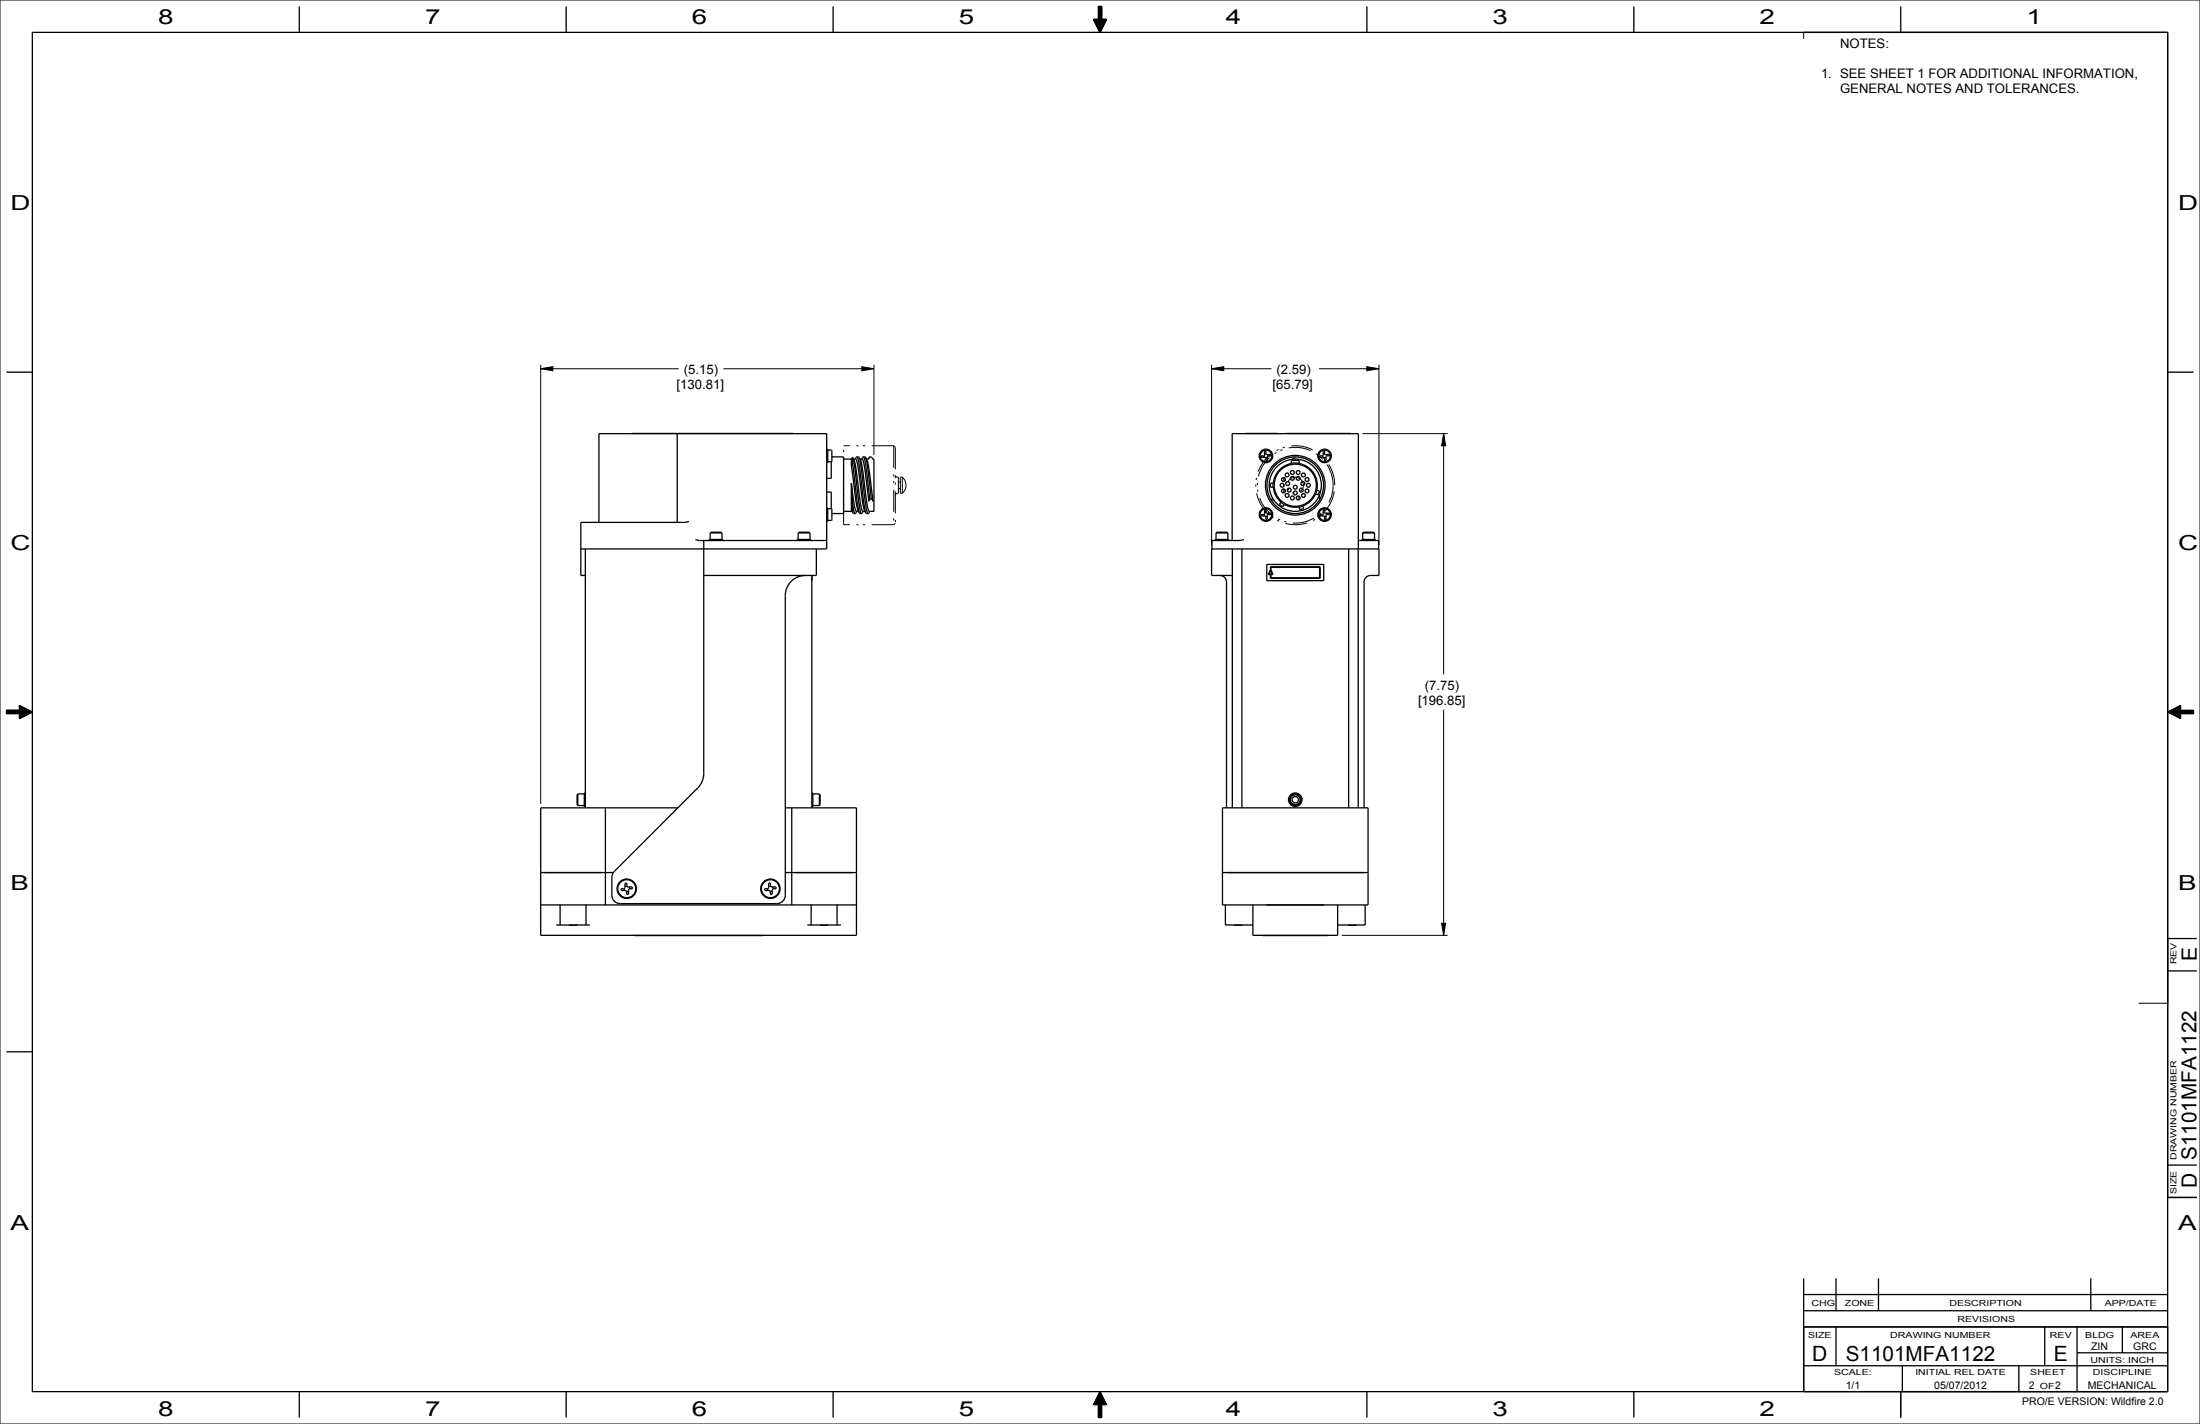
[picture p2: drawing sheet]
<svg xmlns="http://www.w3.org/2000/svg" width="864mm" height="559mm" viewBox="0 0 864 559" stroke-linecap="round" stroke-linejoin="round" font-family="sans-serif">
<g fill="#000">
<path d="M431.2 2.5h1.2l-1.2 5.1zM429.3 7.6h1.9l.6 5.1zM431.2 7.6h1.2l-.6 5.1zM432.4 2.5v5.1h-1.2zM432.4 7.6h1.9l-2.5 5.1zM212.2 144.7l4.8-.8v1.6zM338.3 143.9l4.8 .8-4.8 .8zM475.6 144.7l4.8-.8v1.6zM536.5 143.9l4.8 .8-4.8 .8zM566.7 170.2l.8 4.7h-1.6zM2.5 278.8h5.1l-5.1 1.2zM7.6 276.9l5.1 2.5-5.1-.6z"/>
<path d="M850.9 279.4l5.1-2.5v1.9zM856 278.8h5.1v1.2zM2.5 280l5.1-1.2v1.2zM7.6 280l5.1-.6-5.1 2.5zM7.6 278.8l5.1 .6-5.1 .6zM850.9 279.4l5.1 .6v1.9zM850.9 279.4l5.1-.6v1.2zM856 278.8l5.1 1.2h-5.1zM565.9 362.3h1.6l-.8 4.7zM431.8 546.1l-.6 5.1h-1.9zM431.8 546.1l.6 5.1h-1.2zM431.2 551.2h1.2l-1.2 5.1z"/>
<path d="M431.8 546.1l2.5 5.1h-1.9zM432.4 551.2v5.1h-1.2z"/>
</g>
<g fill="none" stroke="#000" stroke-width=".39">
<path d="M0 0h863.6v558.8h-863.6zM429.3 7.6h1.9l.6 5.1zM431.2 7.6h1.2l-.6 5.1zM431.2 2.5h1.2l-1.2 5.1zM432.4 7.6h1.9l-2.5 5.1zM432.4 2.5v5.1h-1.2zM708 12.7v2.5M212.2 144.7l4.8-.8v1.6zM212.2 143.1v172.3M212.2 144.7h54.2M284 144.7h59.1M338.3 143.9l4.8 .8-4.8 .8z"/>
<path d="M343.1 143.1v35.5M475.6 144.7l4.8-.8v1.6zM475.6 144.7h23.5M475.6 143.1v70.7M517.8 144.7h23.5M536.5 143.9l4.8 .8-4.8 .8zM541.3 143.1v70.7M534.8 170.2h33.5M566.7 170.2l.8 4.7h-1.6zM566.7 170.2v94.4M2.5 278.8h5.1l-5.1 1.2zM7.6 278.8l5.1 .6-5.1 .6z"/>
<path d="M7.6 276.9l5.1 2.5-5.1-.6zM566.7 278.5v88.5M850.9 279.4l5.1 .6v1.9zM850.9 279.4l5.1-.6v1.2zM850.9 279.4l5.1-2.5v1.9zM856 278.8l5.1 1.2h-5.1zM856 278.8h5.1v1.2zM2.5 280l5.1-1.2v1.2zM7.6 280l5.1-.6-5.1 2.5zM526.7 367h41.6M565.9 362.3h1.6l-.8 4.7zM839.5 393.7h11.4"/>
<path d="M431.2 551.2h1.2l-1.2 5.1zM431.8 546.1l-.6 5.1h-1.9zM431.8 546.1l.6 5.1h-1.2zM431.8 546.1l2.5 5.1h-1.9zM432.4 551.2v5.1h-1.2zM850.9 546.1h-104.8v10.2"/>
</g>
<g fill="none" stroke="#000" stroke-width=".51">
<path d="M12.7 12.7h838.2v533.4h-838.2zM117.5 2.5v10.2M222.2 2.5v10.2M327 2.5v10.2M431.2 2.5h1.2v5.1h1.9l-2.5 5.1-2.5-5.1h1.9zM536.6 2.5v10.2M641.3 2.5v10.2M746.1 2.5v10.2M2.5 146.1h10.2M850.9 146.1h10.2M248.1 170.2h63.5M288.9 170.1v.1"/>
<path d="M301.6 170.1v.1M488.8 170.2h12.7M504.8 170.2h25.4M229.8 215.4v101.6M487.5 215.4v101.6M529.4 215.4v101.6M318.7 225.8v91.2M318.8 225.8l-.1 2.1M497.3 221.5h22.3v6.4h-22.3zM498.8 223.9l.6 1.3h-1.2zM2.5 278.8h5.1v-1.9l5.1 2.5-5.1 2.5v-1.9h-5.1zM850.9 279.4l5.1-2.5v1.9h5.1v1.2h-5.1v1.9z"/>
<path d="M237.6 317v25.4h-25.4v-25.4h53.9M308.3 317h27.9v25.4h-25.4v-25.4M479.9 317h57.1v25.4h-57.1zM507.8 312.6h1.3l.7 1.2-.7 1.2h-1.3l-.7-1.2zM212.2 355.1v11.9h124v-11.9M219.9 355.1v7.9M230 355.1v7.9M318.4 355.1v7.9M328.6 355.1v7.9M481 355.1v7.9h10.8M491.8 355.1v11.9h33.3v-11.9M497.1 355.1h22.7"/>
<path d="M535.9 355.1v7.9h-10.8M218.3 363h13.3M248.8 367h50.8M316.9 363h13.2M495.8 367h25.4M850.9 368.3h11.4M850.9 381h11.4M2.5 412.8h10.2M850.9 457.2h11.4M850.9 469.9h11.4M708 501.7v44.4M708 514.4h142.9"/>
<path d="M708 508h142.9M720.7 501.7v12.7M737.4 501.7v12.7M820.7 501.7v12.7M708 535.9h142.9M708 520.7h142.9M720.7 520.7v15.2M746.8 535.9v10.2M792.5 535.9v10.2M802.6 520.7v15.2M815.3 530.9h35.6M815.3 520.7v25.4"/>
<path d="M833.1 520.7v10.2M117.5 546.1v10.2M222.2 546.1v10.2M327 546.1v10.2M431.8 546.1l2.5 5.1h-1.9v5.1h-1.2v-5.1h-1.9zM536.6 546.1v10.2M641.3 546.1v10.2M746.1 546.1v10.2"/>
</g>
<path d="M350.8 174.9v31M351.5 175.6v29.7M351.5 175.6l-.7-.7M351.5 186.5l.2 .5 .5 .2M352.2 193.6l-.5 .2-.2 .6M523.3 190.4a14.9 14.9 0 0 0-21.8-13.1 14.9 14.9 0 0 0-1.3 25.5 14.9 14.9 0 0 0 23-10.9l.1-1.5M523.9 190.4a15.5 15.5 0 0 0-22.7-13.6 15.5 15.5 0 0 0-1.4 26.5 15.5 15.5 0 0 0 24.1-11.3v-1.6M351.5 205.3l-.7 .6" fill="none" stroke="#000" stroke-width=".39" stroke-dasharray="8.6 2.6 .9 1.7 .9 2.6" stroke-linecap="butt"/>
<!-- layer: 003_AXES_OTHER -->
<g fill="none" stroke="#000" stroke-width=".51">
<path d="M498.7 222.4h19.5v4.5h-19.5v-1.5h-.8l.9-2 .9 2h-.8v1.3h19.1v-4.1h-19.1v.8h-.2zM226.8 311.6l-.3 .3v3.9l.3 .3M226.8 311.6v4.5M226.8 316.1h2.6M226.8 311.6h2.6M229.8 311.2h-.4v5.3h.4M318.7 311.2h.4v5.3h-.4M319.1 316.1h2.5M319.1 311.6h2.5M321.6 311.6l.3 .3v3.9l-.3 .3M321.6 311.6v4.5"/>
<circle cx="508.5" cy="313.8" r="2.28"/>
<circle cx="508.5" cy="313.8" r="1.92"/>
<circle cx="508.5" cy="313.8" r="2.65"/>
</g>
<g fill="none" stroke="#000" stroke-width=".39" stroke-dasharray="8.6 2.6 .9 1.7 .9 2.6" stroke-linecap="butt">
<path d="M350.8 174.9h-19.6M352.7 193.6v-6.4M352.7 193.6h-.5M352.7 187.2h-.5M353.4 193.6v-6.4M353.4 191.7h-.7M353.4 189.1h-.7M354.2 193.6v-6.4M354.2 193.6h-.8M354.2 187.2h-.8M354.2 187.2l1.1 1.5 .3 1.7M355.6 190.4l-.3 1.8-1.1 1.4"/>
<path d="M511.6 190.4a3.2 3.2 0 0 0-4.6-2.8 3.2 3.2 0 0 0-.5 5.3 3.2 3.2 0 0 0 5.1-1.8v-.7M331.2 205.9v-31M350.8 205.9h-19.6"/>
</g>
<!-- layer: 00_ASSEMBLY_MEMBERS -->
<g fill="none" stroke="#000" stroke-width=".51">
<path d="M265.8 170.2v34.4l-.2 .4M324.5 176.3h.4v5.3h-.4M324.9 176.6h1.4l.2 .3v4l-.2 .3M326.5 179.3h4.7v22.2h-4.7M334.6 179.5l-.4 .7M334.7 179.5h.1M334.7 179.5v.1M334.7 179.6h.1M334.7 179.6v2.6M334.7 179.6l.8 4 1.8 14.8 .5 2.3 .4 .8M334.7 179.6a14.7 14.7 0 0 1 1.7 7.2l1.7 12.3 .5 1.5 .9 .1M336.3 179.3l.9 .2"/>
<path d="M336.3 179.3l-.6 .9M336.3 179.3l.5 .8 .5 2.4 1.8 14.8 .8 3.9M337.2 179.5l.1 .1M337.3 179.6l.8 4 1.7 14.8 .5 2.3 .5 .8M337.3 179.6a14.8 14.8 0 0 1 1.6 7.2l1.9 13 .4 .9h1.9v-20.5h-.5M338.9 179.3l-.6 .9M338.9 179.3l.8 .2M338.9 179.3l.5 .8 .4 2.5 1.6 13.4M339.7 179.5l.7 1.3 .5 2.3 1.8 13.6-.6-.7M339.7 179.5l.1 .1M339.8 179.6h.1M339.8 179.6l.8 4.1 1.5 12.3"/>
<path d="M341.3 179.3l-.5 .9M341.3 179.3h.1M341.4 179.3l-.3 1-1-.1M341.4 179.3h-.1M341.4 179.3h.7l.5 .9M496.1 178.9l.2 .6M496.4 177.1l.5-.1 .2 1.3 1.7 .1 .1 .5-1.4 .2v1.7h-.6l-.1-1.3h-1.7l-.1-.6 1.4-.2zM496.9 178.1l-.5 .2M497.5 179.5l-.6 .2M497.6 178.4l.2 .5M508.5 179.3l-1.5 1M519.1 178.9l.2 .6"/>
<path d="M519.4 177.1l.6-.1 .1 1.3 1.7 .1 .1 .5-1.4 .2v1.7h-.5l-.2-1.3h-1.7l-.1-.6 1.4-.2zM520 178.1l-.6 .2M520.5 179.5l-.5 .2M520.6 178.4l.2 .5M324.5 199.3h.4v5.3h-.4M324.5 193.1h1.8v6.5M324.9 199.6h1.4M324.9 181.2h1.4M326.3 199.6l.2 .3v4.1l-.2 .2h-1.4M326.3 181.2v6.5h-1.8M331.2 180.2h3M334.2 182.8l1.8 14.1a8.6 8.6 0 0 0 1.3 4.3"/>
<path d="M334.2 189.6l.5 8.4M334.2 189.6l1.4 10 .5 1 .9 .1M334.2 180.2v2.6M334.2 189.6v10.6M334.7 182.2l1.8 15 .8 4M334.7 198l.5 2.7 .5 .8M334.7 182.2l-.5 .6M334.7 198v3M335.1 180.2h.9l.5 1.5 1.8 13.2a13.3 13.3 0 0 0 1.6 6.3M337.6 180.2h.9l.5 1.2 2.1 15.3 .3-.7M341.4 196h.7M342.6 180.2h.1"/>
<path d="M342.7 180.2v.1M498.8 196l1.6 .7M499.7 189.6v1.6M502.8 197.1l1.3 .9M504 187.4v1.5M504 190.2v.5M504 191.9v1.5M509.9 194.7v1.4M510 181.9v-1.1l-1.6-.1-1.5 .1v1.1a8.7 8.7 0 0 0-7.1 7.7h-1.1v.8v.8h1.1a8.7 8.7 0 0 0 3.1 5.8M510 181.9a8.7 8.7 0 0 1 6.9 10.4l1 .4-.2 .7-.2 .8-1.1-.4a8.7 8.7 0 0 1-5 4.7l.3 1.1-.7 .2-.8 .2-.3-1.1a8.7 8.7 0 0 1-5.7-1l-.7 .9-.6-.4-.7-.5 .7-.9M510 181.8h-3.1M511.4 193.7h.5"/>
<path d="M511.4 198.6l-1.4 .4M517 192.4l-.5 1.5M518 194.2l.1 1.8M234.9 205l.2-.4v-34.4h89.4v45.2h-96.5M270.4 204.6l-1.9 .4h-40.5v20.8h1.8M273 211.7l1.5 .4h50M276.3 212.1v91.5a7.9 7.9 0 0 1-2.3 5.6l-33.2 33.1-.6 2v7a3.3 3.3 0 0 0 3.3 3.3h61.5a3.3 3.3 0 0 0 3.3-3.3v-117.6a7.9 7.9 0 0 1 7.8-7.9M278.4 212.1v-.4h5.3v.4M278.8 209.1l.3-.2h4l.3 .2M278.8 209.1v2.6M278.8 209.1h4.6M283.4 209.1v2.6"/>
<path d="M313 212.1v-.4h5.3v.4M313.3 209.1l.3-.2h4l.4 .2M313.3 209.1v2.6M313.3 209.1h4.7M318 209.1v2.6M320.5 215.4v10.4h-44.2M331.2 200.7h3.3M334.2 200.2l.5 .8M334.2 200.2l.6 1M334.7 201l.1 .2M334.8 201.2l.2 .3h.7M336.3 200.7l-.6 .8"/>
<path d="M337.3 201.2h.1M337.3 201.2l.3 .3h.6M338.5 201.3l-.3 .2M338.9 200.7l-.4 .5M339.9 201.2l.2 .3h.7M341.4 200.7l-.6 .8M477 212.1v-.4h5.3v.4M477.3 209.1h4.7M477.3 209.1l.4-.2h4l.3 .2M477.3 209.1v2.6M482 209.1v2.6M483.3 212.1l.4-.4v-41.5h49.5v146.8"/>
<path d="M483.7 215.4v101.6M488.3 211.7l-1.9 .4h-10.7v3.3M496.1 201.9h-1.1l.1 .6h1.5l.3 .3M496.1 201.9l.2 .6M496.9 201v-1l-.5 .1v1.5l-.3 .3M496.9 201l.4 .4h1.5l.1 .5-1.4 .2v1.7l-.6 .1v-1.1M496.9 201.1l-.5 .2M497.5 202.5l-.6 .2M497.6 201.4l.2 .5M519.1 201.9l.2 .6M520 201v-1l-.6 .1v1.7l-1.4 .1 .1 .6h1.5l.4 .3M520 201l.3 .4h1.5l.1 .5h-1.1"/>
<path d="M520 201.1l-.6 .2M520.5 202.5l-.5 .2M520.6 201.4l.2 .5M520.8 201.9l-.3 .4v1.5l-.5 .1v-1.1M533.2 211.7l.4 .4h7.6v3.3M534.6 212.1v-.4h5.3v.4M534.9 209.1h4.7M534.9 209.1l.3-.2h4l.4 .2M534.9 209.1v2.6M539.6 209.1v2.6M478.9 225.8l1.1 .3 .9 .7 .6 1.6v88.6M483.7 225.8h-8.1v-10.4h65.7v10.4l-4.4 .3-1.2 1.1-.2 1.2v88.6"/>
<path d="M212.2 342.4v12.7h124v-12.7M213.8 342.4h22.3M240.8 342.4h-3.2v12.7M244.9 348.7l.3 .8M245.3 346.6l.7-.1 .1 1.2 .3 .3 1.8 .1 .1 .7h-1.2l-.3 .3-.1 1.8-.7 .1v-1.2l-.3-.3h-1.8l-.1-.7 1.2-.1 .3-.3zM246.1 347.7l-.8 .2M246.7 349.6l-.7 .2M246.9 348.1l.2 .7M301.3 348.7l.3 .8M301.7 346.6l.7-.1 .1 1.2 .3 .3 1.8 .1 .1 .7h-1.2l-.3 .3-.1 1.8-.7 .1v-1.2l-.3-.3h-1.8l-.1-.7 1.2-.1 .3-.3zM302.5 347.7l-.8 .2M303.1 349.6l-.7 .2"/>
<path d="M303.3 348.1l.2 .7M308.3 342.4h2.5v12.7M312.3 342.4h22.4M479.9 342.4v12.7h57.1v-12.7M481.4 342.4h54.1M223.3 363h3.3M321.8 363h3.4M484.4 363h3.4M529.1 363h3.4"/>
<circle cx="496.9" cy="178.9" r="2.29"/>
<circle cx="496.9" cy="178.9" r="2.65"/>
<circle cx="520" cy="178.9" r="2.29"/>
<circle cx="520" cy="178.9" r="2.65"/>
<circle cx="503.3" cy="190.4" r=".76"/>
<circle cx="503.8" cy="188.2" r=".76"/>
<circle cx="503.8" cy="192.6" r=".76"/>
<circle cx="505.3" cy="186.4" r=".76"/>
<circle cx="505.3" cy="194.4" r=".76"/>
<circle cx="505.5" cy="189.8" r=".76"/>
<circle cx="506.1" cy="192.3" r=".76"/>
<circle cx="507.3" cy="187.7" r=".76"/>
<circle cx="507.3" cy="185.4" r=".76"/>
<circle cx="507.3" cy="195.4" r=".76"/>
<circle cx="508.5" cy="190.4" r="11.7"/>
<circle cx="508.5" cy="190.4" r="10.3"/>
<circle cx="508.5" cy="190.4" r="8.3"/>
<circle cx="508.5" cy="191.2" r=".76"/>
<circle cx="508.5" cy="193.5" r=".76"/>
<circle cx="508.5" cy="190.4" r="11.1"/>
<circle cx="509.6" cy="187.7" r=".76"/>
<circle cx="509.6" cy="185.4" r=".76"/>
<circle cx="509.6" cy="195.4" r=".76"/>
<circle cx="510.8" cy="192.3" r=".76"/>
<circle cx="511.4" cy="189.8" r=".76"/>
<circle cx="511.7" cy="186.4" r=".76"/>
<circle cx="511.7" cy="194.4" r=".76"/>
<circle cx="513.1" cy="188.2" r=".76"/>
<circle cx="513.1" cy="192.6" r=".76"/>
<circle cx="513.6" cy="190.4" r=".76"/>
<circle cx="496.9" cy="201.9" r="2.29"/>
<circle cx="496.9" cy="201.9" r="2.65"/>
<circle cx="520" cy="201.9" r="2.29"/>
<circle cx="520" cy="201.9" r="2.65"/>
<circle cx="246" cy="348.8" r="3.8"/>
<circle cx="246" cy="348.8" r="3.5"/>
<circle cx="302.4" cy="348.8" r="3.8"/>
<circle cx="302.4" cy="348.8" r="3.5"/>
</g>
<g font-size="8.3">
<text x="862.3" y="377.2" transform="rotate(-90 862.3 377.2)">E</text>
<text x="862.3" y="466.1" transform="rotate(-90 862.3 466.1)">D</text>
<text x="711.4" y="534">D</text>
<text x="806.2" y="534">E</text>
</g>
<g font-size="8.1">
<text x="62.1" y="9.5">8</text>
<text x="166.8" y="9.5">7</text>
<text x="271.6" y="9.5">6</text>
<text x="376.4" y="9.5">5</text>
<text x="481.2" y="9.5">4</text>
<text x="585.9" y="9.5">3</text>
<text x="690.7" y="9.5">2</text>
<text x="795.5" y="9.5">1</text>
<text x="4.1" y="82.5">D</text>
<text x="855" y="82.5">D</text>
<text x="4.1" y="215.9">C</text>
<text x="855" y="215.9">C</text>
<text x="4.1" y="349.2">B</text>
<text x="855" y="349.2">B</text>
<text x="862.3" y="455.2" transform="rotate(-90 862.3 455.2)">S1101MFA1122</text>
<text x="4.1" y="482.6">A</text>
<text x="855" y="482.6">A</text>
<text x="724.6" y="534">S1101MFA1122</text>
<text x="62.1" y="555.6">8</text>
<text x="166.8" y="555.6">7</text>
<text x="271.6" y="555.6">6</text>
<text x="376.4" y="555.6">5</text>
<text x="481.2" y="555.6">4</text>
<text x="585.9" y="555.6">3</text>
<text x="690.7" y="555.6">2</text>
</g>
<g font-size="5.2">
<text x="722.3" y="18.7">NOTES:</text>
<text x="714.8" y="30.6">1. SEE SHEET 1 FOR ADDITIONAL INFORMATION,</text>
<text x="722.3" y="36.5">GENERAL NOTES AND TOLERANCES.</text>
<text x="268.4" y="146.7">(5.15)</text>
<text x="501.1" y="146.7">(2.59)</text>
<text x="265.6" y="152.6">[130.81]</text>
<text x="499.5" y="152.6">[65.79]</text>
<text x="559.3" y="270.6">(7.75)</text>
<text x="556.6" y="276.5">[196.85]</text>
</g>
<g font-size="4.1">
<text x="820.9" y="529.9">ZIN</text>
<text x="837.4" y="529.9">GRC</text>
<text x="724.5" y="545.1">1/1</text>
<text x="759.3" y="545.1">05/07/2012</text>
<text x="796.4" y="545.1">2</text>
<text x="806.8" y="545.1">2</text>
<text x="819.6" y="545.1">MECHANICAL</text>
<text x="793.8" y="551.3">PRO/E VERSION: Wildfire 2.0</text>
</g>
<g font-size="3.3">
<text x="854.4" y="378.5" transform="rotate(-90 854.4 378.5)">REV</text>
<text x="854.4" y="455.2" transform="rotate(-90 854.4 455.2)">DRAWING NUMBER</text>
<text x="854.4" y="468.6" transform="rotate(-90 854.4 468.6)">SIZE</text>
<text x="711.1" y="512.4">CHG</text>
<text x="724.2" y="512.4">ZONE</text>
<text x="765.3" y="512.4">DESCRIPTION</text>
<text x="826.2" y="512.4">APP/DATE</text>
<text x="768.4" y="518.8">REVISIONS</text>
<text x="709.7" y="525.2">SIZE</text>
<text x="742" y="525.2">DRAWING NUMBER</text>
<text x="804.7" y="525.2">REV</text>
<text x="818.6" y="525.2">BLDG</text>
<text x="836.3" y="525.2">AREA</text>
<text x="720" y="539.8">SCALE:</text>
<text x="751.9" y="539.8">INITIAL REL DATE</text>
<text x="797" y="539.8">SHEET</text>
<text x="820.6" y="534.7">UNITS: INCH</text>
<text x="821.6" y="539.8">DISCIPLINE</text>
<text x="800.8" y="545.1">OF</text>
</g>
</svg>
